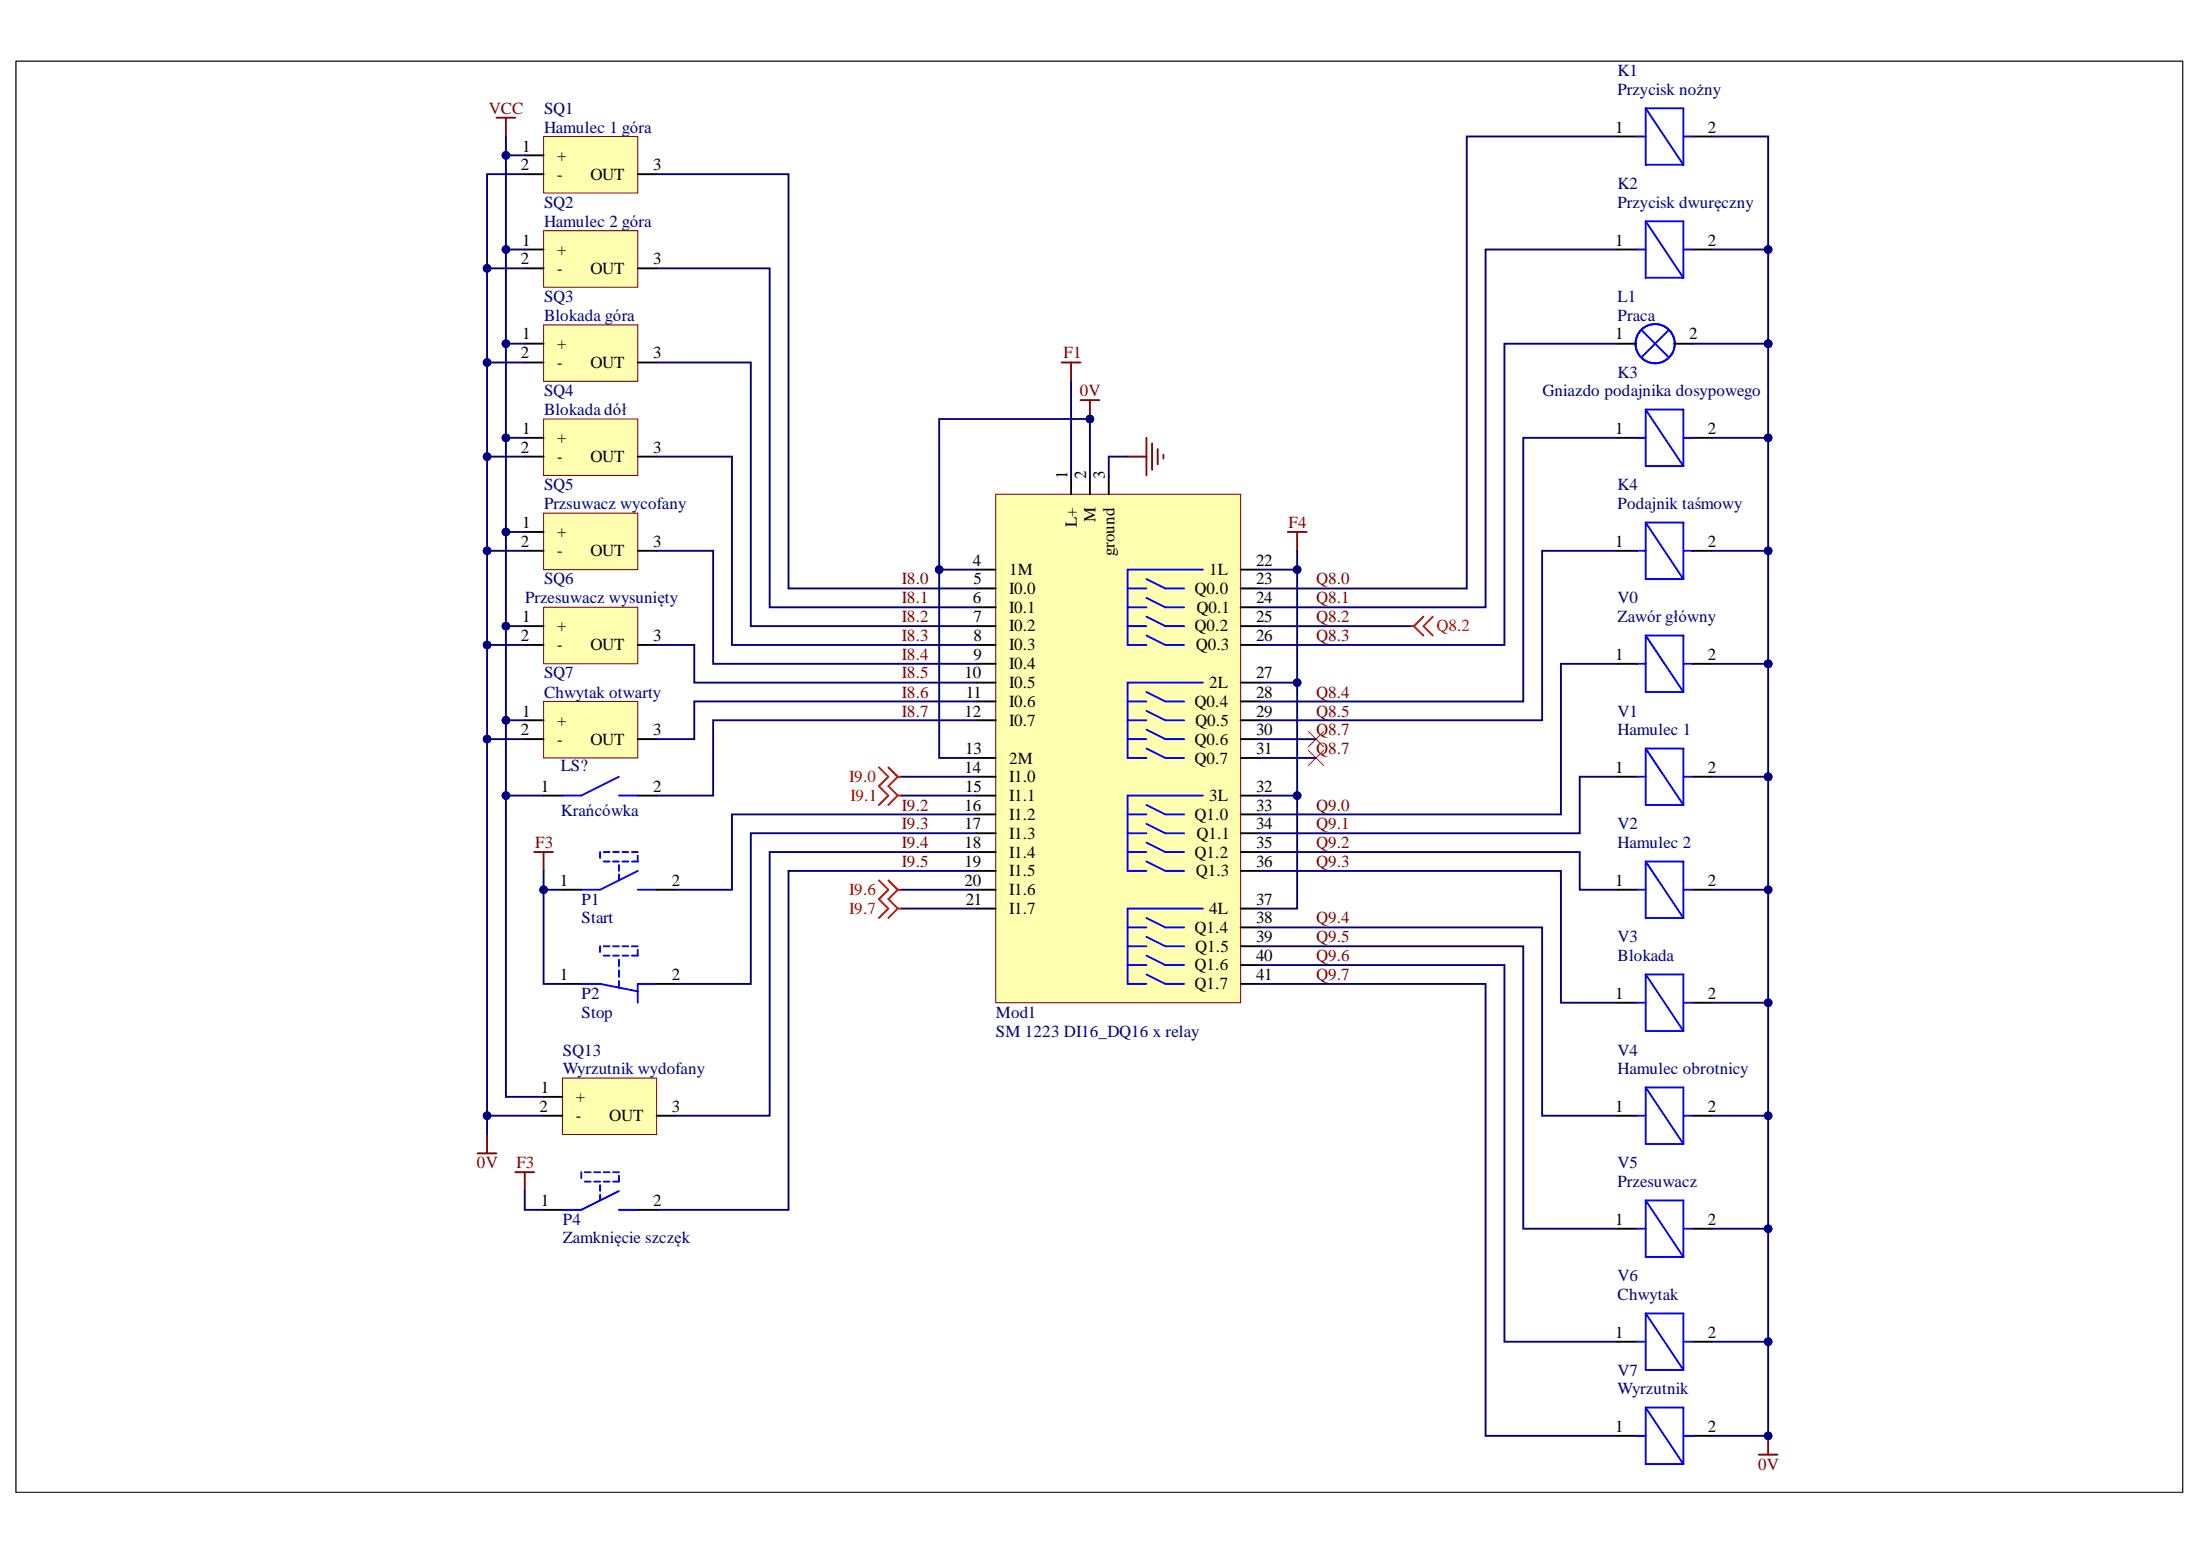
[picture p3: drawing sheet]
<svg xmlns="http://www.w3.org/2000/svg" width="297mm" height="210mm" viewBox="0 0 297 210" stroke-linecap="round" stroke-linejoin="round" font-family="sans-serif">
<path d="M2.2 8.3h292.5v193.1h-292.5z" fill="none" stroke="#000" stroke-width=".14"/>
<path d="M143.3 48.9h2.6M144.6 48.9v2.6M145.9 54h2.5M147.2 54v2.6" fill="none" stroke="#800000" stroke-width=".25"/>
<circle cx="147.2" cy="56.6" r=".51" fill="#000080"/>
<circle cx="147.2" cy="56.6" r=".51" fill="none" stroke="#000080" stroke-width=".14"/>
<path d="M134.4 66.7h33.1v68.7h-33.1z" fill-rule="evenodd" fill="#ffffb0"/>
<path d="M134.4 66.7h33.1v68.7h-33.1z" fill="none" stroke="#800000" stroke-width=".14"/>
<g fill="none" stroke="#000" stroke-width=".25">
<path d="M131.9 76.9h2.5M131.9 79.4h2.5M144.6 64.2v2.5M147.2 64.2v2.5M149.7 64.2v2.5M167.5 76.9h2.5M167.5 79.4h2.5M131.9 82h2.5M131.9 84.5h2.5M131.9 87.1h2.5M131.9 89.6h2.5M131.9 92.1h2.5"/>
<path d="M131.9 94.7h2.5M131.9 97.2h2.5M167.5 82h2.5M167.5 84.5h2.5M167.5 87.1h2.5M167.5 92.1h2.5M167.5 94.7h2.5M167.5 97.2h2.5M167.5 99.8h2.5M131.9 102.3h2.5M131.9 104.8h2.5M131.9 107.4h2.5"/>
<path d="M131.9 109.9h2.5M131.9 112.5h2.5M131.9 115h2.5M131.9 117.6h2.5M167.5 102.3h2.5M167.5 107.4h2.5M167.5 109.9h2.5M167.5 112.5h2.5M167.5 115h2.5M167.5 117.6h2.5M131.9 120.1h2.5M131.9 122.6h2.5"/>
<path d="M167.5 122.6h2.5M167.5 125.2h2.5M167.5 127.7h2.5M167.5 130.3h2.5M167.5 132.8h2.5"/>
</g>
<g fill="none" stroke="#00f" stroke-width=".25">
<path d="M152.2 79.4h2.6M154.8 78.2l2.5 1.2h2.6M162.4 76.9h-10.2v10.2h2.6M152.2 84.5h2.6M152.2 82h2.6M152.2 99.8h2.6M152.2 97.2h2.6M152.2 94.7h2.6M154.8 85.8l2.5 1.3h2.6M154.8 83.2l2.5 1.3h2.6M154.8 80.7l2.5 1.3h2.6M154.8 98.5l2.5 1.3h2.6"/>
<path d="M154.8 96l2.5 1.2h2.6M154.8 93.4l2.5 1.3h2.6M162.4 92.1h-10.2v10.2h2.6M152.2 115h2.6M152.2 112.5h2.6M152.2 109.9h2.6M154.8 101l2.5 1.3h2.6M154.8 116.3l2.5 1.3h2.6M154.8 113.7l2.5 1.3h2.6M154.8 111.2l2.5 1.3h2.6M154.8 108.7l2.5 1.2h2.6M162.4 107.4h-10.2v10.2h2.6"/>
<path d="M152.2 130.3h2.6M152.2 127.7h2.6M152.2 125.2h2.6M154.8 131.5l2.5 1.3h2.6M154.8 129l2.5 1.3h2.6M154.8 126.5l2.5 1.2h2.6M154.8 123.9l2.5 1.3h2.6M162.4 122.6h-10.2v10.2h2.6"/>
</g>
<path d="M154.8 59.1v5.1M155.6 59.9v3.5M152.2 61.6h2.6M156.3 60.6v2.1M157.1 61.4v.5" fill="none" stroke="#800000" stroke-width=".25"/>
<path d="M118.7 121.4l1.2 1.2-1.2 1.3M119.9 121.4l1.3 1.2M121.2 122.6l-1.3 1.3M121.2 122.6h.5" fill="none" stroke="#f00" stroke-width=".25"/>
<path d="M73.4 18.4h12.7v7.7h-12.7z" fill-rule="evenodd" fill="#ffffb0"/>
<path d="M73.4 18.4h12.7v7.7h-12.7z" fill="none" stroke="#800000" stroke-width=".14"/>
<path d="M70.9 21h2.5M70.9 23.5h2.5M86.1 23.5h2.6" fill="none" stroke="#000" stroke-width=".25"/>
<path d="M73.4 31.1h12.7v7.7h-12.7z" fill-rule="evenodd" fill="#ffffb0"/>
<path d="M73.4 31.1h12.7v7.7h-12.7z" fill="none" stroke="#800000" stroke-width=".14"/>
<path d="M70.9 33.7h2.5M70.9 36.2h2.5M86.1 36.2h2.6" fill="none" stroke="#000" stroke-width=".25"/>
<path d="M73.4 43.8h12.7v7.7h-12.7z" fill-rule="evenodd" fill="#ffffb0"/>
<path d="M73.4 43.8h12.7v7.7h-12.7z" fill="none" stroke="#800000" stroke-width=".14"/>
<path d="M70.9 46.4h2.5M70.9 48.9h2.5M86.1 48.9h2.6" fill="none" stroke="#000" stroke-width=".25"/>
<path d="M73.4 56.6h12.7v7.6h-12.7z" fill-rule="evenodd" fill="#ffffb0"/>
<path d="M73.4 56.6h12.7v7.6h-12.7z" fill="none" stroke="#800000" stroke-width=".14"/>
<path d="M70.9 59.1h2.5M70.9 61.6h2.5M86.1 61.6h2.6" fill="none" stroke="#000" stroke-width=".25"/>
<path d="M73.4 69.3h12.7v7.6h-12.7z" fill-rule="evenodd" fill="#ffffb0"/>
<path d="M73.4 69.3h12.7v7.6h-12.7z" fill="none" stroke="#800000" stroke-width=".14"/>
<path d="M70.9 71.8h2.5M70.9 74.3h2.5M86.1 74.3h2.6" fill="none" stroke="#000" stroke-width=".25"/>
<path d="M73.4 82h12.7v7.6h-12.7z" fill-rule="evenodd" fill="#ffffb0"/>
<path d="M73.4 82h12.7v7.6h-12.7z" fill="none" stroke="#800000" stroke-width=".14"/>
<path d="M70.9 84.5h2.5M70.9 87.1h2.5M86.1 87.1h2.6" fill="none" stroke="#000" stroke-width=".25"/>
<path d="M73.4 94.7h12.7v7.6h-12.7z" fill-rule="evenodd" fill="#ffffb0"/>
<path d="M73.4 94.7h12.7v7.6h-12.7z" fill="none" stroke="#800000" stroke-width=".14"/>
<path d="M70.9 97.2h2.5M70.9 99.8h2.5M86.1 99.8h2.6M75.9 120.1h2.6M75.9 132.8h2.6M88.7 120.1h2.5M88.7 132.8h2.5" fill="none" stroke="#000" stroke-width=".25"/>
<g fill="none" stroke="#00f" stroke-width=".25">
<path d="M81 115v.8M81.5 116.3h.8M81.5 115h.8M82.8 116.3h.8M82.8 115h.8M83.6 116.8v.8M83.6 118v.8M84 116.3h.8M84 115h.8M85.3 115h.8M86.1 117.6l-5.1 2.5h-2.5M86.1 115.5v.8h-.8"/>
<path d="M78.5 132.8h2.5l5.1 1M81 127.7v.8M81.5 129h.8M81.5 127.7h.8M82.8 129h.8M82.8 127.7h.8M83.6 129.5v.9M83.6 131v.9M83.6 132.4v.9M84 129h.8M84 127.7h.8M85.3 127.7h.8"/>
<path d="M86.1 120.1h2.6M86.1 128.2v.8h-.8M88.7 132.8h-2.6v2.6"/>
</g>
<path d="M72.1 115h2.6M73.4 115v2.6" fill="none" stroke="#800000" stroke-width=".25"/>
<path d="M75.9 145.5h12.8v7.6h-12.8z" fill-rule="evenodd" fill="#ffffb0"/>
<path d="M75.9 145.5h12.8v7.6h-12.8z" fill="none" stroke="#800000" stroke-width=".14"/>
<g fill="none" stroke="#000" stroke-width=".25">
<path d="M218.4 18.4h2.5M228.6 18.4h2.5M218.4 33.7h2.5M228.6 33.7h2.5M218.4 46.4h2.5M226 46.4h2.6M218.4 89.6h2.5M228.6 89.6h2.5M218.4 104.8h2.5M228.6 104.8h2.5M218.4 120.1h2.5M218.4 135.4h2.5"/>
<path d="M228.6 120.1h2.5M228.6 135.4h2.5M73.4 148.1h2.5M73.4 150.6h2.5M88.7 150.6h2.5M218.4 150.6h2.5M228.6 150.6h2.5M73.4 163.3h2.5M86.1 163.3h2.6M218.4 165.9h2.5M228.6 165.9h2.5M218.4 181.1h2.5"/>
<path d="M218.4 193.8h2.5M228.6 181.1h2.5M228.6 193.8h2.5"/>
</g>
<path d="M190.4 84.5h.5M190.9 84.5l1.3 1.3M192.2 83.2l-1.3 1.3M193.5 83.2l-1.3 1.3 1.3 1.3M118.7 118.8l1.2 1.3-1.2 1.3M119.9 118.8l1.3 1.3M121.2 120.1l-1.3 1.3M121.2 120.1h.5" fill="none" stroke="#f00" stroke-width=".25"/>
<g fill="none" stroke="#00f" stroke-width=".25">
<path d="M220.9 18.4h1.3M222.2 14.6v7.6h5.1M222.2 14.6h5.1v7.6M222.2 14.6l5.1 7.6M227.3 18.4h1.3M220.9 33.7h1.3M222.2 29.9v7.6h5.1M222.2 29.9h5.1v7.6M222.2 29.9l5.1 7.6M227.3 33.7h1.3M221.7 44.6l3.6 3.6M225.3 44.6l-3.6 3.6"/>
<path d="M220.9 89.6h1.3M222.2 85.8v7.6h5.1M222.2 85.8h5.1v7.6M222.2 85.8l5.1 7.6M227.3 89.6h1.3M220.9 104.8h1.3M222.2 101v7.7h5.1M222.2 116.3v7.6h5.1M222.2 101h5.1v7.7M222.2 116.3h5.1v7.6M222.2 101l5.1 7.7M222.2 116.3l5.1 7.6"/>
<path d="M227.3 104.8h1.3M220.9 120.1h1.3M220.9 135.4h1.3M222.2 131.5v7.7h5.1M222.2 131.5h5.1v7.7M222.2 131.5l5.1 7.7M227.3 120.1h1.3M227.3 135.4h1.3M78.5 158.2v.8M79 159.5h.8M79 158.2h.8M80.2 159.5h.8"/>
<path d="M80.2 158.2h.8M81 160v.8M81.5 159.5h.8M81.5 158.2h.8M82.8 158.2h.8M83.6 158.7v.8h-.8M220.9 150.6h1.3M222.2 146.8v7.6h5.1M222.2 146.8h5.1v7.6M222.2 146.8l5.1 7.6M227.3 150.6h1.3M81 161.2v.8"/>
<path d="M83.6 160.8l-5.1 2.5h-2.6M83.6 163.3h2.5M220.9 165.9h1.3M222.2 162v7.7h5.1M222.2 177.3v7.6h5.1M222.2 162h5.1v7.7M222.2 177.3h5.1v7.6M222.2 162l5.1 7.7M222.2 177.3l5.1 7.6M227.3 165.9h1.3M220.9 181.1h1.3M220.9 193.8h1.3"/>
<path d="M222.2 190v7.6h5.1M222.2 190h5.1v7.6M222.2 190l5.1 7.6M227.3 181.1h1.3M227.3 193.8h1.3"/>
<circle cx="223.5" cy="46.4" r="2.65"/>
</g>
<path d="M69.6 158.2h2.5M70.9 158.2v2.6M237.5 196.4h2.5M238.7 193.8v2.6" fill="none" stroke="#800000" stroke-width=".25"/>
<path d="M176.7 101.3l2 2M178.7 101.3l-2 2" fill="none" stroke="#f00" stroke-width=".14"/>
<circle cx="238.7" cy="193.8" r=".51" fill="#000080"/>
<circle cx="238.7" cy="193.8" r=".51" fill="none" stroke="#000080" stroke-width=".14"/>
<path d="M67 15.9h2.6M68.3 15.9v2.5M173.9 71.8h2.5M175.1 71.8v2.6M64.5 155.7h2.5M65.8 153.1v2.6" fill="none" stroke="#800000" stroke-width=".25"/>
<path d="M176.7 98.8l2 2M178.7 98.8l-2 2" fill="none" stroke="#f00" stroke-width=".14"/>
<path d="M220.9 59.1h1.3M222.2 55.3v7.6h5.1M222.2 55.3h5.1v7.6M222.2 55.3l5.1 7.6M227.3 59.1h1.3M220.9 74.4h1.3M222.2 70.5v7.7h5.1M222.2 70.5h5.1v7.7M222.2 70.5l5.1 7.7M227.3 74.4h1.3M83.6 104.8l-5.1 2.6h-2.6M83.6 107.4h2.5" fill="none" stroke="#00f" stroke-width=".25"/>
<path d="M218.4 59.1h2.5M228.6 59.1h2.5M218.4 74.4h2.5M228.6 74.4h2.5M73.4 107.4h2.5M86.1 107.4h2.6" fill="none" stroke="#000" stroke-width=".25"/>
<path d="M118.7 103.6l1.2 1.2-1.2 1.3 1.2 1.3-1.2 1.3M119.9 103.6l1.3 1.2M121.2 104.8l-1.3 1.3 1.3 1.3M121.2 104.8h.5M121.2 107.4l-1.3 1.3M121.2 107.4h.5" fill="none" stroke="#f00" stroke-width=".25"/>
<path d="M238.7 46.4v43.2" fill="none" stroke="#000080" stroke-width=".25"/>
<circle cx="238.7" cy="89.6" r=".51" fill="#000080"/>
<circle cx="238.7" cy="89.6" r=".51" fill="none" stroke="#000080" stroke-width=".14"/>
<circle cx="238.7" cy="74.4" r=".51" fill="#000080"/>
<circle cx="238.7" cy="74.4" r=".51" fill="none" stroke="#000080" stroke-width=".14"/>
<circle cx="238.7" cy="59.1" r=".51" fill="#000080"/>
<circle cx="238.7" cy="59.1" r=".51" fill="none" stroke="#000080" stroke-width=".14"/>
<circle cx="238.7" cy="46.4" r=".51" fill="#000080"/>
<circle cx="238.7" cy="46.4" r=".51" fill="none" stroke="#000080" stroke-width=".14"/>
<path d="M65.8 99.8v50.8h7.6" fill="none" stroke="#000080" stroke-width=".25"/>
<circle cx="65.8" cy="99.8" r=".51" fill="#000080"/>
<circle cx="65.8" cy="99.8" r=".51" fill="none" stroke="#000080" stroke-width=".14"/>
<circle cx="65.8" cy="150.6" r=".51" fill="#000080"/>
<circle cx="65.8" cy="150.6" r=".51" fill="none" stroke="#000080" stroke-width=".14"/>
<path d="M65.8 87.1v12.7h5.1" fill="none" stroke="#000080" stroke-width=".25"/>
<circle cx="65.8" cy="87.1" r=".51" fill="#000080"/>
<circle cx="65.8" cy="87.1" r=".51" fill="none" stroke="#000080" stroke-width=".14"/>
<circle cx="65.8" cy="99.8" r=".51" fill="#000080"/>
<circle cx="65.8" cy="99.8" r=".51" fill="none" stroke="#000080" stroke-width=".14"/>
<path d="M65.8 74.3v12.8h5.1" fill="none" stroke="#000080" stroke-width=".25"/>
<circle cx="65.8" cy="74.3" r=".51" fill="#000080"/>
<circle cx="65.8" cy="74.3" r=".51" fill="none" stroke="#000080" stroke-width=".14"/>
<circle cx="65.8" cy="87.1" r=".51" fill="#000080"/>
<circle cx="65.8" cy="87.1" r=".51" fill="none" stroke="#000080" stroke-width=".14"/>
<path d="M65.8 61.6v12.7h5.1" fill="none" stroke="#000080" stroke-width=".25"/>
<circle cx="65.8" cy="61.6" r=".51" fill="#000080"/>
<circle cx="65.8" cy="61.6" r=".51" fill="none" stroke="#000080" stroke-width=".14"/>
<circle cx="65.8" cy="74.3" r=".51" fill="#000080"/>
<circle cx="65.8" cy="74.3" r=".51" fill="none" stroke="#000080" stroke-width=".14"/>
<path d="M65.8 48.9v12.7h5.1" fill="none" stroke="#000080" stroke-width=".25"/>
<circle cx="65.8" cy="48.9" r=".51" fill="#000080"/>
<circle cx="65.8" cy="48.9" r=".51" fill="none" stroke="#000080" stroke-width=".14"/>
<circle cx="65.8" cy="61.6" r=".51" fill="#000080"/>
<circle cx="65.8" cy="61.6" r=".51" fill="none" stroke="#000080" stroke-width=".14"/>
<path d="M65.8 36.2v12.7h5.1" fill="none" stroke="#000080" stroke-width=".25"/>
<circle cx="65.8" cy="36.2" r=".51" fill="#000080"/>
<circle cx="65.8" cy="36.2" r=".51" fill="none" stroke="#000080" stroke-width=".14"/>
<circle cx="65.8" cy="48.9" r=".51" fill="#000080"/>
<circle cx="65.8" cy="48.9" r=".51" fill="none" stroke="#000080" stroke-width=".14"/>
<path d="M70.9 23.5h-5.1v12.7h5.1" fill="none" stroke="#000080" stroke-width=".25"/>
<circle cx="65.8" cy="36.2" r=".51" fill="#000080"/>
<circle cx="65.8" cy="36.2" r=".51" fill="none" stroke="#000080" stroke-width=".14"/>
<path d="M70.9 97.2h-2.6v50.9h5.1" fill="none" stroke="#000080" stroke-width=".25"/>
<circle cx="68.3" cy="97.2" r=".51" fill="#000080"/>
<circle cx="68.3" cy="97.2" r=".51" fill="none" stroke="#000080" stroke-width=".14"/>
<circle cx="68.3" cy="107.4" r=".51" fill="#000080"/>
<circle cx="68.3" cy="107.4" r=".51" fill="none" stroke="#000080" stroke-width=".14"/>
<path d="M68.3 107.4h5.1" fill="none" stroke="#000080" stroke-width=".25"/>
<circle cx="68.3" cy="107.4" r=".51" fill="#000080"/>
<circle cx="68.3" cy="107.4" r=".51" fill="none" stroke="#000080" stroke-width=".14"/>
<path d="M70.9 84.5h-2.6v12.7" fill="none" stroke="#000080" stroke-width=".25"/>
<circle cx="68.3" cy="97.2" r=".51" fill="#000080"/>
<circle cx="68.3" cy="97.2" r=".51" fill="none" stroke="#000080" stroke-width=".14"/>
<circle cx="68.3" cy="84.5" r=".51" fill="#000080"/>
<circle cx="68.3" cy="84.5" r=".51" fill="none" stroke="#000080" stroke-width=".14"/>
<path d="M70.9 71.8h-2.6v12.7" fill="none" stroke="#000080" stroke-width=".25"/>
<circle cx="68.3" cy="84.5" r=".51" fill="#000080"/>
<circle cx="68.3" cy="84.5" r=".51" fill="none" stroke="#000080" stroke-width=".14"/>
<circle cx="68.3" cy="71.8" r=".51" fill="#000080"/>
<circle cx="68.3" cy="71.8" r=".51" fill="none" stroke="#000080" stroke-width=".14"/>
<path d="M70.9 59.1h-2.6v12.7" fill="none" stroke="#000080" stroke-width=".25"/>
<circle cx="68.3" cy="71.8" r=".51" fill="#000080"/>
<circle cx="68.3" cy="71.8" r=".51" fill="none" stroke="#000080" stroke-width=".14"/>
<circle cx="68.3" cy="59.1" r=".51" fill="#000080"/>
<circle cx="68.3" cy="59.1" r=".51" fill="none" stroke="#000080" stroke-width=".14"/>
<path d="M70.9 46.4h-2.6v12.7" fill="none" stroke="#000080" stroke-width=".25"/>
<circle cx="68.3" cy="59.1" r=".51" fill="#000080"/>
<circle cx="68.3" cy="59.1" r=".51" fill="none" stroke="#000080" stroke-width=".14"/>
<circle cx="68.3" cy="46.4" r=".51" fill="#000080"/>
<circle cx="68.3" cy="46.4" r=".51" fill="none" stroke="#000080" stroke-width=".14"/>
<path d="M70.9 33.7h-2.6v12.7" fill="none" stroke="#000080" stroke-width=".25"/>
<circle cx="68.3" cy="46.4" r=".51" fill="#000080"/>
<circle cx="68.3" cy="46.4" r=".51" fill="none" stroke="#000080" stroke-width=".14"/>
<circle cx="68.3" cy="33.7" r=".51" fill="#000080"/>
<circle cx="68.3" cy="33.7" r=".51" fill="none" stroke="#000080" stroke-width=".14"/>
<path d="M70.9 21h-2.6v12.7" fill="none" stroke="#000080" stroke-width=".25"/>
<circle cx="68.3" cy="33.7" r=".51" fill="#000080"/>
<circle cx="68.3" cy="33.7" r=".51" fill="none" stroke="#000080" stroke-width=".14"/>
<circle cx="68.3" cy="21" r=".51" fill="#000080"/>
<circle cx="68.3" cy="21" r=".51" fill="none" stroke="#000080" stroke-width=".14"/>
<path d="M75.9 120.1h-2.5v12.7h2.5M70.9 160.8v2.5h2.5" fill="none" stroke="#000080" stroke-width=".25"/>
<circle cx="73.4" cy="120.1" r=".51" fill="#000080"/>
<circle cx="73.4" cy="120.1" r=".51" fill="none" stroke="#000080" stroke-width=".14"/>
<g fill="none" stroke="#000080" stroke-width=".25">
<path d="M88.7 36.2h15.2v45.8h28M88.7 23.5h17.8v55.9h25.4M88.7 48.9h12.7v35.6h30.5M88.7 74.3h7.6v15.3h35.6M88.7 61.6h10.1v25.5h33.1M126.8 76.9v25.4h5.1M88.7 87.1h5v5h38.2M131.9 97.2h-35.6v10.2h-7.6M131.9 94.7h-38.2v5.1h-5M121.7 107.4h10.2M121.7 104.8h10.2M131.9 117.6h-25.4v45.7h-17.8"/>
<path d="M131.9 115h-28v35.6h-12.7M131.9 112.5h-30.5v20.3h-10.2M131.9 109.9h-33.1v10.2h-7.6M121.7 122.6h10.2M121.7 120.1h10.2"/>
</g>
<circle cx="126.8" cy="76.9" r=".51" fill="#000080"/>
<circle cx="126.8" cy="76.9" r=".51" fill="none" stroke="#000080" stroke-width=".14"/>
<path d="M147.2 64.2v-7.6h-20.4v20.3h5.1" fill="none" stroke="#000080" stroke-width=".25"/>
<circle cx="147.2" cy="56.6" r=".51" fill="#000080"/>
<circle cx="147.2" cy="56.6" r=".51" fill="none" stroke="#000080" stroke-width=".14"/>
<circle cx="126.8" cy="76.9" r=".51" fill="#000080"/>
<circle cx="126.8" cy="76.9" r=".51" fill="none" stroke="#000080" stroke-width=".14"/>
<path d="M152.2 61.6h-2.5v2.6M175.1 107.4v15.2h-5.1M170 132.8h30.6v61h17.8M170 130.3h33.1v50.8h15.3M170 127.7h35.7v38.2h12.7M170 125.2h38.2v25.4h10.2" fill="none" stroke="#000080" stroke-width=".25"/>
<circle cx="175.1" cy="107.4" r=".51" fill="#000080"/>
<circle cx="175.1" cy="107.4" r=".51" fill="none" stroke="#000080" stroke-width=".14"/>
<path d="M170 92.1h5.1v15.3h-5.1M218.4 89.6h-7.6v20.3h-40.8M170 117.6h40.8v17.8h7.6M170 115h43.3v5.1h5.1M218.4 104.8h-5.1v7.7h-43.3" fill="none" stroke="#000080" stroke-width=".25"/>
<circle cx="175.1" cy="92.1" r=".51" fill="#000080"/>
<circle cx="175.1" cy="92.1" r=".51" fill="none" stroke="#000080" stroke-width=".14"/>
<circle cx="175.1" cy="107.4" r=".51" fill="#000080"/>
<circle cx="175.1" cy="107.4" r=".51" fill="none" stroke="#000080" stroke-width=".14"/>
<path d="M218.4 18.4h-20.4v61h-28M218.4 33.7h-17.8v48.3h-30.6M218.4 59.1h-12.7v35.6h-35.7M218.4 46.4h-15.3v40.7h-33.1M170 76.9h5.1v15.2M218.4 74.4h-10.2v22.8h-38.2M170 99.8h7.7M170 84.5h20.4M170 102.3h7.7" fill="none" stroke="#000080" stroke-width=".25"/>
<circle cx="175.1" cy="92.1" r=".51" fill="#000080"/>
<circle cx="175.1" cy="92.1" r=".51" fill="none" stroke="#000080" stroke-width=".14"/>
<circle cx="175.1" cy="76.9" r=".51" fill="#000080"/>
<circle cx="175.1" cy="76.9" r=".51" fill="none" stroke="#000080" stroke-width=".14"/>
<path d="M228.6 46.4h10.1" fill="none" stroke="#000080" stroke-width=".25"/>
<circle cx="238.7" cy="46.4" r=".51" fill="#000080"/>
<circle cx="238.7" cy="46.4" r=".51" fill="none" stroke="#000080" stroke-width=".14"/>
<path d="M238.7 104.8v89h-7.6" fill="none" stroke="#000080" stroke-width=".25"/>
<circle cx="238.7" cy="193.8" r=".51" fill="#000080"/>
<circle cx="238.7" cy="193.8" r=".51" fill="none" stroke="#000080" stroke-width=".14"/>
<circle cx="238.7" cy="181.1" r=".51" fill="#000080"/>
<circle cx="238.7" cy="181.1" r=".51" fill="none" stroke="#000080" stroke-width=".14"/>
<circle cx="238.7" cy="165.9" r=".51" fill="#000080"/>
<circle cx="238.7" cy="165.9" r=".51" fill="none" stroke="#000080" stroke-width=".14"/>
<circle cx="238.7" cy="150.6" r=".51" fill="#000080"/>
<circle cx="238.7" cy="150.6" r=".51" fill="none" stroke="#000080" stroke-width=".14"/>
<circle cx="238.7" cy="135.4" r=".51" fill="#000080"/>
<circle cx="238.7" cy="135.4" r=".51" fill="none" stroke="#000080" stroke-width=".14"/>
<circle cx="238.7" cy="120.1" r=".51" fill="#000080"/>
<circle cx="238.7" cy="120.1" r=".51" fill="none" stroke="#000080" stroke-width=".14"/>
<circle cx="238.7" cy="104.9" r=".51" fill="#000080"/>
<circle cx="238.7" cy="104.9" r=".51" fill="none" stroke="#000080" stroke-width=".14"/>
<path d="M231.1 181.1h7.6" fill="none" stroke="#000080" stroke-width=".25"/>
<circle cx="238.7" cy="181.1" r=".51" fill="#000080"/>
<circle cx="238.7" cy="181.1" r=".51" fill="none" stroke="#000080" stroke-width=".14"/>
<path d="M231.1 165.9h7.6" fill="none" stroke="#000080" stroke-width=".25"/>
<circle cx="238.7" cy="165.9" r=".51" fill="#000080"/>
<circle cx="238.7" cy="165.9" r=".51" fill="none" stroke="#000080" stroke-width=".14"/>
<path d="M231.1 150.6h7.6" fill="none" stroke="#000080" stroke-width=".25"/>
<circle cx="238.7" cy="150.6" r=".51" fill="#000080"/>
<circle cx="238.7" cy="150.6" r=".51" fill="none" stroke="#000080" stroke-width=".14"/>
<path d="M231.1 135.4h7.6" fill="none" stroke="#000080" stroke-width=".25"/>
<circle cx="238.7" cy="135.4" r=".51" fill="#000080"/>
<circle cx="238.7" cy="135.4" r=".51" fill="none" stroke="#000080" stroke-width=".14"/>
<path d="M231.1 120.1h7.6" fill="none" stroke="#000080" stroke-width=".25"/>
<circle cx="238.7" cy="120.1" r=".51" fill="#000080"/>
<circle cx="238.7" cy="120.1" r=".51" fill="none" stroke="#000080" stroke-width=".14"/>
<path d="M231.1 104.8h7.6" fill="none" stroke="#000080" stroke-width=".25"/>
<circle cx="238.7" cy="104.9" r=".51" fill="#000080"/>
<circle cx="238.7" cy="104.9" r=".51" fill="none" stroke="#000080" stroke-width=".14"/>
<path d="M231.1 89.6h7.6" fill="none" stroke="#000080" stroke-width=".25"/>
<circle cx="238.7" cy="89.6" r=".51" fill="#000080"/>
<circle cx="238.7" cy="89.6" r=".51" fill="none" stroke="#000080" stroke-width=".14"/>
<path d="M231.1 74.4h7.6" fill="none" stroke="#000080" stroke-width=".25"/>
<circle cx="238.7" cy="74.4" r=".51" fill="#000080"/>
<circle cx="238.7" cy="74.4" r=".51" fill="none" stroke="#000080" stroke-width=".14"/>
<path d="M231.1 59.1h7.6" fill="none" stroke="#000080" stroke-width=".25"/>
<circle cx="238.7" cy="59.1" r=".51" fill="#000080"/>
<circle cx="238.7" cy="59.1" r=".51" fill="none" stroke="#000080" stroke-width=".14"/>
<path d="M231.1 33.7h7.6" fill="none" stroke="#000080" stroke-width=".25"/>
<circle cx="238.7" cy="33.7" r=".51" fill="#000080"/>
<circle cx="238.7" cy="33.7" r=".51" fill="none" stroke="#000080" stroke-width=".14"/>
<path d="M231.1 18.4h7.6v28" fill="none" stroke="#000080" stroke-width=".25"/>
<circle cx="238.7" cy="46.4" r=".51" fill="#000080"/>
<circle cx="238.7" cy="46.4" r=".51" fill="none" stroke="#000080" stroke-width=".14"/>
<circle cx="238.7" cy="33.7" r=".51" fill="#000080"/>
<circle cx="238.7" cy="33.7" r=".51" fill="none" stroke="#000080" stroke-width=".14"/>
<path d="M65.8 150.6v2.5" fill="none" stroke="#000080" stroke-width=".25"/>
<circle cx="65.8" cy="150.6" r=".51" fill="#000080"/>
<circle cx="65.8" cy="150.6" r=".51" fill="none" stroke="#000080" stroke-width=".14"/>
<path d="M68.3 18.4v2.6" fill="none" stroke="#000080" stroke-width=".25"/>
<circle cx="68.3" cy="21" r=".51" fill="#000080"/>
<circle cx="68.3" cy="21" r=".51" fill="none" stroke="#000080" stroke-width=".14"/>
<path d="M73.4 117.6v2.5" fill="none" stroke="#000080" stroke-width=".25"/>
<circle cx="73.4" cy="120.1" r=".51" fill="#000080"/>
<circle cx="73.4" cy="120.1" r=".51" fill="none" stroke="#000080" stroke-width=".14"/>
<path d="M144.6 51.5v12.7M175.1 74.4v2.5" fill="none" stroke="#000080" stroke-width=".25"/>
<circle cx="175.1" cy="76.9" r=".51" fill="#000080"/>
<circle cx="175.1" cy="76.9" r=".51" fill="none" stroke="#000080" stroke-width=".14"/>
<path d="M238.7 89.6v15.2" fill="none" stroke="#000080" stroke-width=".25"/>
<circle cx="238.7" cy="104.9" r=".51" fill="#000080"/>
<circle cx="238.7" cy="104.9" r=".51" fill="none" stroke="#000080" stroke-width=".14"/>
<circle cx="238.7" cy="89.6" r=".51" fill="#000080"/>
<circle cx="238.7" cy="89.6" r=".51" fill="none" stroke="#000080" stroke-width=".14"/>
<g font-size="2.3" fill="#000080">
<text x="218.4" y="10.3">K1</text>
<text x="73.5" y="15.4">SQ1</text>
<text x="73.5" y="17.9">Hamulec 1 góra</text>
<text x="218.4" y="12.8">Przycisk nożny</text>
<text x="73.5" y="28.1">SQ2</text>
<text x="218.4" y="25.5">K2</text>
<text x="218.4" y="28.1">Przycisk dwuręczny</text>
<text x="73.5" y="30.6">Hamulec 2 góra</text>
<text x="73.5" y="40.8">SQ3</text>
<text x="218.4" y="40.8">L1</text>
<text x="73.5" y="43.3">Blokada góra</text>
<text x="218.4" y="43.3">Praca</text>
<text x="73.5" y="53.5">SQ4</text>
<text x="208.3" y="53.5">Gniazdo podajnika dosypowego</text>
<text x="218.4" y="51">K3</text>
<text x="73.5" y="56.1">Blokada dół</text>
<text x="73.5" y="66.2">SQ5</text>
<text x="73.5" y="68.7">Przsuwacz wycofany</text>
<text x="218.4" y="66.2">K4</text>
<text x="218.4" y="68.7">Podajnik taśmowy</text>
<text x="70.9" y="81.4">Przesuwacz wysunięty</text>
<text x="73.5" y="78.9">SQ6</text>
<text x="218.4" y="81.4">V0</text>
<text x="218.4" y="84">Zawór główny</text>
<text x="73.5" y="91.6">SQ7</text>
<text x="73.5" y="94.2">Chwytak otwarty</text>
<text x="218.4" y="96.7">V1</text>
<text x="218.4" y="99.3">Hamulec 1</text>
<text x="75.7" y="104.1">LS?</text>
<text x="75.7" y="110.2">Krańcówka</text>
<text x="218.4" y="112">V2</text>
<text x="218.4" y="114.5">Hamulec 2</text>
<text x="78.5" y="122.1">P1</text>
<text x="78.5" y="124.6">Start</text>
<text x="218.4" y="127.2">V3</text>
<text x="218.4" y="129.7">Blokada</text>
<text x="78.5" y="134.8">P2</text>
<text x="78.5" y="137.4">Stop</text>
<text x="134.5" y="137.4">Mod1</text>
<text x="76" y="142.5">SQ13</text>
<text x="134.5" y="139.9">SM 1223 DI16_DQ16 x relay</text>
<text x="218.4" y="142.5">V4</text>
<text x="76" y="145">Wyrzutnik wydofany</text>
<text x="218.4" y="145">Hamulec obrotnicy</text>
<text x="218.4" y="157.7">V5</text>
<text x="218.4" y="160.2">Przesuwacz</text>
<text x="76" y="165.3">P4</text>
<text x="76" y="167.8">Zamknięcie szczęk</text>
<text x="218.4" y="172.9">V6</text>
<text x="218.4" y="175.5">Chwytak</text>
<text x="218.4" y="185.7">V7</text>
<text x="218.4" y="188.2">Wyrzutnik</text>
</g>
<g font-size="2.3" fill="#800000">
<text x="66" y="15.4">VCC</text>
<text x="143.6" y="48.4">F1</text>
<text x="145.8" y="53.5">0V</text>
<text x="174" y="71.3">F4</text>
<text x="121.8" y="78.9">I8.0</text>
<text x="121.8" y="81.4">I8.1</text>
<text x="121.8" y="84">I8.2</text>
<text x="177.7" y="78.9">Q8.0</text>
<text x="177.7" y="81.4">Q8.1</text>
<text x="177.7" y="84">Q8.2</text>
<text x="121.8" y="86.5">I8.3</text>
<text x="121.8" y="89">I8.4</text>
<text x="177.7" y="86.5">Q8.3</text>
<text x="121.8" y="91.6">I8.5</text>
<text x="121.8" y="94.2">I8.6</text>
<text x="177.7" y="94.2">Q8.4</text>
<text x="121.8" y="96.7">I8.7</text>
<text x="177.7" y="96.7">Q8.5</text>
<text x="177.7" y="99.3">Q8.7</text>
<text x="177.7" y="101.8">Q8.7</text>
<text x="121.8" y="109.4">I9.2</text>
<text x="121.8" y="112">I9.3</text>
<text x="177.7" y="109.4">Q9.0</text>
<text x="177.7" y="112">Q9.1</text>
<text x="72.3" y="114.5">F3</text>
<text x="121.8" y="114.5">I9.4</text>
<text x="121.8" y="117">I9.5</text>
<text x="177.7" y="114.5">Q9.2</text>
<text x="177.7" y="117">Q9.3</text>
<text x="177.7" y="124.6">Q9.4</text>
<text x="177.7" y="127.2">Q9.5</text>
<text x="177.7" y="129.7">Q9.6</text>
<text x="177.7" y="132.2">Q9.7</text>
<text x="64.4" y="157.7">0V</text>
<text x="69.7" y="157.7">F3</text>
<text x="237.4" y="198.4">0V</text>
</g>
<g font-size="2.3">
<text x="218.1" y="17.9">1</text>
<text x="230.6" y="17.9">2</text>
<text x="70.3" y="23">2</text>
<text x="70.5" y="20.5">1</text>
<text x="75.2" y="21.7">+</text>
<text x="88.2" y="23">3</text>
<text x="75.2" y="24.3">-</text>
<text x="79.7" y="24.3">OUT</text>
<text x="70.3" y="35.7">2</text>
<text x="70.5" y="33.1">1</text>
<text x="75.2" y="34.4">+</text>
<text x="88.2" y="35.7">3</text>
<text x="218.1" y="33.1">1</text>
<text x="230.6" y="33.1">2</text>
<text x="75.2" y="36.9">-</text>
<text x="79.7" y="36.9">OUT</text>
<text x="70.5" y="45.8">1</text>
<text x="75.2" y="47.1">+</text>
<text x="218.1" y="45.8">1</text>
<text x="228.1" y="45.8">2</text>
<text x="70.3" y="48.4">2</text>
<text x="75.2" y="49.7">-</text>
<text x="79.7" y="49.7">OUT</text>
<text x="88.2" y="48.4">3</text>
<text x="70.5" y="58.6">1</text>
<text x="75.2" y="59.9">+</text>
<text x="218.1" y="58.6">1</text>
<text x="230.6" y="58.6">2</text>
<text x="70.3" y="61.1">2</text>
<text x="75.2" y="62.4">-</text>
<text x="79.7" y="62.4">OUT</text>
<text x="88.2" y="61.1">3</text>
<text x="144.1" y="64.7" transform="rotate(-90 144.1 64.7)">1</text>
<text x="146.7" y="64.7" transform="rotate(-90 146.7 64.7)">2</text>
<text x="149.2" y="64.7" transform="rotate(-90 149.2 64.7)">3</text>
<text x="70.5" y="71.3">1</text>
<text x="145.4" y="71.2" transform="rotate(-90 145.4 71.2)">L+</text>
<text x="147.9" y="70.5" transform="rotate(-90 147.9 70.5)">M</text>
<text x="70.3" y="73.8">2</text>
<text x="75.2" y="72.5">+</text>
<text x="75.2" y="75.1">-</text>
<text x="79.7" y="75.1">OUT</text>
<text x="88.2" y="73.8">3</text>
<text x="131.3" y="76.4">4</text>
<text x="136.2" y="77.6">1M</text>
<text x="150.5" y="75" transform="rotate(-90 150.5 75)">ground</text>
<text x="163.2" y="77.6">1L</text>
<text x="169.6" y="76.4">22</text>
<text x="218.1" y="73.8">1</text>
<text x="230.6" y="73.8">2</text>
<text x="70.5" y="84">1</text>
<text x="131.3" y="81.4">6</text>
<text x="131.4" y="78.9">5</text>
<text x="131.4" y="84">7</text>
<text x="136.2" y="80.2">I0.0</text>
<text x="136.2" y="82.7">I0.1</text>
<text x="161.3" y="80.2">Q0.0</text>
<text x="161.5" y="82.7">Q0.1</text>
<text x="169.6" y="78.9">23</text>
<text x="169.6" y="81.4">24</text>
<text x="169.6" y="84">25</text>
<text x="70.3" y="86.5">2</text>
<text x="75.2" y="85.2">+</text>
<text x="75.2" y="87.8">-</text>
<text x="79.7" y="87.8">OUT</text>
<text x="88.2" y="86.5">3</text>
<text x="131.4" y="86.5">8</text>
<text x="131.4" y="89">9</text>
<text x="136.2" y="85.2">I0.2</text>
<text x="136.2" y="87.8">I0.3</text>
<text x="161.3" y="85.2">Q0.2</text>
<text x="161.5" y="87.8">Q0.3</text>
<text x="169.6" y="86.5">26</text>
<text x="218.1" y="89">1</text>
<text x="230.6" y="89">2</text>
<text x="130.2" y="91.6">10</text>
<text x="130.4" y="94.2">11</text>
<text x="136.2" y="90.3">I0.4</text>
<text x="136.2" y="92.9">I0.5</text>
<text x="136.2" y="95.5">I0.6</text>
<text x="161.3" y="95.5">Q0.4</text>
<text x="163.2" y="92.9">2L</text>
<text x="169.6" y="91.6">27</text>
<text x="169.6" y="94.2">28</text>
<text x="70.3" y="99.3">2</text>
<text x="70.5" y="96.7">1</text>
<text x="75.2" y="98">+</text>
<text x="75.2" y="100.5">-</text>
<text x="79.7" y="100.5">OUT</text>
<text x="88.2" y="99.3">3</text>
<text x="130.2" y="96.7">12</text>
<text x="130.3" y="101.8">13</text>
<text x="136.2" y="98">I0.7</text>
<text x="161.3" y="100.5">Q0.6</text>
<text x="161.4" y="98">Q0.5</text>
<text x="169.6" y="96.7">29</text>
<text x="169.6" y="99.3">30</text>
<text x="169.6" y="101.8">31</text>
<text x="73" y="106.9">1</text>
<text x="88.2" y="106.9">2</text>
<text x="130.2" y="104.3">14</text>
<text x="130.3" y="106.9">15</text>
<text x="136.2" y="103.1">2M</text>
<text x="136.2" y="105.6">I1.0</text>
<text x="161.3" y="103.1">Q0.7</text>
<text x="169.6" y="106.9">32</text>
<text x="218.1" y="104.3">1</text>
<text x="230.6" y="104.3">2</text>
<text x="130.2" y="109.4">16</text>
<text x="130.2" y="112">17</text>
<text x="136.2" y="108.1">I1.1</text>
<text x="136.2" y="110.7">I1.2</text>
<text x="136.2" y="113.2">I1.3</text>
<text x="161.3" y="110.7">Q1.0</text>
<text x="161.5" y="113.2">Q1.1</text>
<text x="163.2" y="108.1">3L</text>
<text x="169.6" y="109.4">33</text>
<text x="169.6" y="112">34</text>
<text x="75.6" y="119.6">1</text>
<text x="90.7" y="119.6">2</text>
<text x="130.2" y="114.5">18</text>
<text x="130.2" y="117">19</text>
<text x="130.2" y="119.6">20</text>
<text x="136.2" y="115.8">I1.4</text>
<text x="136.2" y="118.3">I1.5</text>
<text x="161.3" y="115.8">Q1.2</text>
<text x="161.5" y="118.3">Q1.3</text>
<text x="169.6" y="114.5">35</text>
<text x="169.6" y="117">36</text>
<text x="218.1" y="119.6">1</text>
<text x="230.6" y="119.6">2</text>
<text x="130.4" y="122.1">21</text>
<text x="136.2" y="120.8">I1.6</text>
<text x="136.2" y="123.4">I1.7</text>
<text x="161.3" y="125.9">Q1.4</text>
<text x="163.2" y="123.4">4L</text>
<text x="169.6" y="122.1">37</text>
<text x="169.6" y="124.6">38</text>
<text x="161.3" y="131">Q1.6</text>
<text x="161.4" y="128.4">Q1.5</text>
<text x="169.6" y="127.2">39</text>
<text x="169.6" y="129.7">40</text>
<text x="75.6" y="132.2">1</text>
<text x="90.7" y="132.2">2</text>
<text x="161.3" y="133.5">Q1.7</text>
<text x="169.6" y="132.2">41</text>
<text x="218.1" y="134.8">1</text>
<text x="230.6" y="134.8">2</text>
<text x="73" y="147.6">1</text>
<text x="77.8" y="148.8">+</text>
<text x="72.9" y="150.1">2</text>
<text x="77.8" y="151.4">-</text>
<text x="82.3" y="151.4">OUT</text>
<text x="90.7" y="150.1">3</text>
<text x="218.1" y="150.1">1</text>
<text x="230.6" y="150.1">2</text>
<text x="73" y="162.8">1</text>
<text x="88.2" y="162.8">2</text>
<text x="218.1" y="165.3">1</text>
<text x="230.6" y="165.3">2</text>
<text x="218.1" y="180.6">1</text>
<text x="230.6" y="180.6">2</text>
<text x="218.1" y="193.3">1</text>
<text x="230.6" y="193.3">2</text>
</g>
<g font-size="2.3" fill="#f00">
<text x="194" y="85.2">Q8.2</text>
<text x="114.7" y="105.6">I9.0</text>
<text x="114.8" y="108.1">I9.1</text>
<text x="114.7" y="123.4">I9.7</text>
<text x="114.7" y="120.8">I9.6</text>
</g>
</svg>
